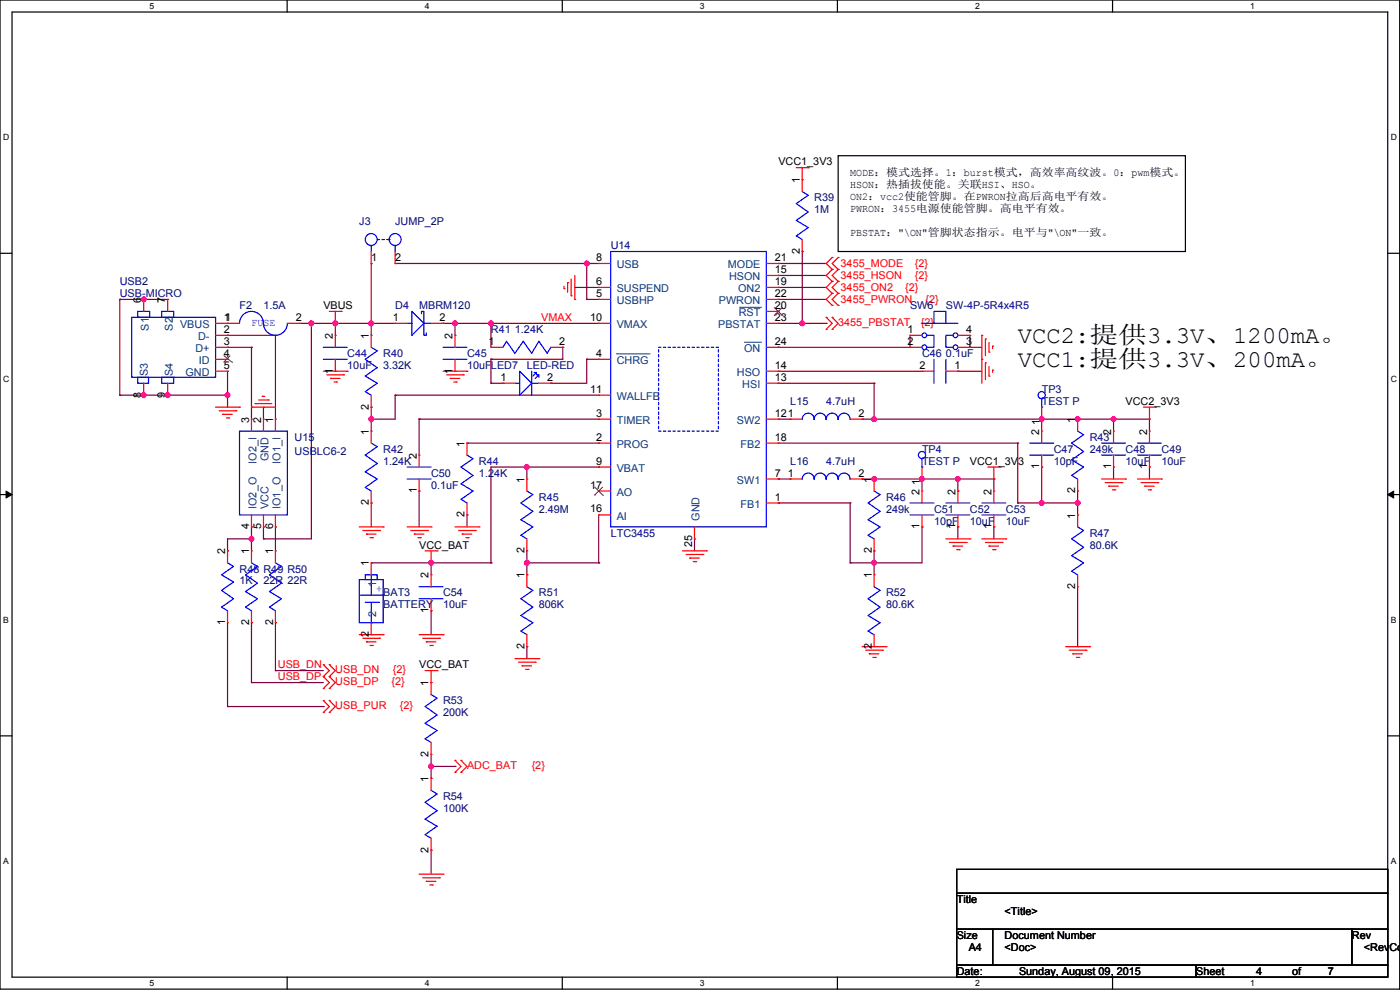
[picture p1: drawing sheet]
<svg xmlns="http://www.w3.org/2000/svg" width="297mm" height="210mm" viewBox="0 0 297 210" stroke-linecap="round" stroke-linejoin="round" font-family="sans-serif">
<path d="M0 0h296.9v209.8h-296.9zM2.6 2.6h291.8v204.7h-291.8z" fill="none" stroke="#000" stroke-width=".25"/>
<g fill="#fff">
<path d="M31.7 .3h1v2h-1z"/>
<path d="M31.7 207.5h1v2.1h-1z"/>
</g>
<path d="M60.9 0v2.6M60.9 207.3v2.5" fill="none" stroke="#000" stroke-width=".25"/>
<g fill="#fff">
<path d="M90.1 .3h1v2h-1z"/>
<path d="M90.1 207.5h1v2.1h-1z"/>
</g>
<path d="M119.3 0v2.6M119.3 207.3v2.5" fill="none" stroke="#000" stroke-width=".25"/>
<g fill="#fff">
<path d="M148.5 .3h1v2h-1z"/>
<path d="M148.5 207.5h1v2.1h-1z"/>
</g>
<path d="M177.7 0v2.6M177.7 207.3v2.5" fill="none" stroke="#000" stroke-width=".25"/>
<g fill="#fff">
<path d="M206.8 .3h1v2h-1z"/>
<path d="M206.8 207.5h1v2.1h-1z"/>
</g>
<path d="M236 0v2.6M236 207.3v2.5" fill="none" stroke="#000" stroke-width=".25"/>
<g fill="#fff">
<path d="M265.2 .3h1v2h-1z"/>
<path d="M265.2 207.5h1v2.1h-1z"/>
<path d="M.6 28.1h1.4v2.1h-1.4z"/>
<path d="M295 28.1h1.3v2.1h-1.3z"/>
<path d="M.6 79.3h1.4v2.1h-1.4z"/>
<path d="M295 79.3h1.3v2.1h-1.3z"/>
</g>
<path d="M0 53.7h2.6M294.4 53.7h2.5" fill="none" stroke="#000" stroke-width=".25"/>
<g fill="#fff">
<path d="M.6 130.5h1.3v2h-1.3z"/>
<path d="M295 130.5h1.2v2h-1.2z"/>
</g>
<path d="M0 104.9h2.6M294.4 104.9h2.5" fill="none" stroke="#000" stroke-width=".25"/>
<path d="M1.3 104.2l1.3 .7-1.3 .7zM294.4 104.9l1.3-.7v1.4z" fill="#000" stroke="#000" stroke-width=".21"/>
<g fill="#fff">
<path d="M.6 181.7h1.3v2h-1.3z"/>
<path d="M295 181.7h1.2v2h-1.2z"/>
</g>
<path d="M177.8 33h73.7v20.4h-73.7zM0 156.1h2.6M294.4 156.1h2.5M203 184.4h91.4v5.1h-91.4zM203 189.5h91.4v7.6h-91.4zM203 197.1h7.6v7.6h-7.6zM210.6 197.1h76.2v7.6h-76.2zM286.8 197.1h7.6v7.6h-7.6zM203 204.7h50.8v2.6h-50.8zM253.8 204.7h40.6v2.6h-40.6z" fill="none" stroke="#000" stroke-width=".25"/>
<g fill="none" stroke="#800040" stroke-width=".25">
<path d="M78.8 55.9h.1M78.8 55.9v15.2M83.8 55.9h.1M83.8 55.9h43.2M124.5 55.9h.1M124.5 55.9v7.6M165.1 55.9h.1M165.1 58.4h.1M165.1 55.9h10.2M165.1 58.4h10.2M170.2 53.4h.1M170.2 53.4v15.2"/>
<path d="M25.4 63.5h.1M25.4 63.5h10.2M25.4 63.5v20.3M30.5 63.5h.1M48.3 78.8h.1M48.3 71.1h.1M48.3 73.7h.1M48.3 78.8v7.6M48.3 71.1h10.1M48.3 73.7h5.1M53.4 73.7h.1M53.4 73.7v15.2"/>
<path d="M58.4 71.1h.1M58.4 71.1v17.8M63.5 68.6h20.3M66.1 68.6h.1M66.1 68.6v45.7h-10.2M71.1 68.6h.1M71.1 68.6v2.5M78.8 68.6h.1M94 68.6h.1M94 68.6h33M96.5 68.6h.1M96.5 68.6v2.5"/>
<path d="M104.2 76.2h.1M104.2 68.6h.1M104.2 68.6v5.1M104.2 76.2v5.1M119.4 73.7h.1M119.4 73.7v2.5h-15.2M121.9 61h.1M121.9 61h5.1M124.5 63.5h.1M124.5 76.2h.1M124.5 63.5h2.5M124.5 76.2v5.1h-7.6"/>
<path d="M124.5 76.2h2.5M165.1 61h.1M165.1 63.5h.1M165.1 73.7h.1M165.1 78.8h.1M165.1 61h10.2M165.1 63.5h10.2M165.1 68.6h10.2M165.1 73.7h28M165.1 78.8h30.5M170.2 68.6h.1M175.3 68.6h.1"/>
<path d="M193.1 73.7h.1M193.1 71.1v2.6M203.2 78.8h.1M203.2 78.8h5.1M205.8 73.7h.1M205.8 73.7h2.5M205.8 71.1v2.6M25.4 83.8h.1M25.4 83.8h22.9M30.5 83.8h.1M35.6 83.8h.1M48.3 83.8h.1"/>
<path d="M55.9 86.4h.1M55.9 86.4v2.5M78.8 88.9h.1M78.8 86.4h.1M78.8 86.4v5.1M83.8 83.8h.1M83.8 83.8h43.2M83.8 83.8v5.1h-5M88.9 88.9h.1M88.9 88.9h38.1M88.9 88.9v7.6M99.1 94h.1"/>
<path d="M99.1 94h27.9M104.2 81.3h.1M104.2 81.3h2.5M111.8 99.1h.1M111.8 99.1v2.5M116.9 81.3h.1M127 99.1h.1M127 99.1h-22.8v20.3M165.1 88.9h.1M165.1 81.3h.1M165.1 88.9h2.6M165.1 94h50.8"/>
<path d="M165.1 81.3h20.3M182.9 88.9h.1M182.9 88.9h61M185.4 81.3h.1M185.4 88.9h.1M185.4 81.3v7.6M215.9 94h.1M215.9 94v12.7M221 88.9h.1M221 99.1h.1M221 88.9v2.6M221 99.1v7.6"/>
<path d="M228.6 88.9h.1M236.2 88.9h.1M236.2 99.1h.1M236.2 88.9v2.6M236.2 99.1v2.5M243.9 88.9h.1M243.9 99.1h.1M243.9 88.9v2.6M243.9 99.1v2.5M48.3 116.9h.1M53.4 111.8h.1M53.4 114.3h.1"/>
<path d="M53.4 114.3h-5.1v2.6M53.4 111.8v5.1M55.9 114.3h.1M55.9 111.8h.1M55.9 111.8v2.5M58.4 111.8h.1M58.4 111.8v5.1M78.8 106.7h.1M78.8 119.4h.1M78.8 106.7v5.1M78.8 119.4h25.4M88.9 104.2h.1"/>
<path d="M88.9 104.2v7.6M91.5 119.4h.1M91.5 119.4v2.5M99.1 109.2h.1M99.1 109.2v2.6M104.2 119.4h.1M111.8 119.4h.1M111.8 119.4h15.2M111.8 116.9v5M127 119.4h.1M127 109.2v10.2M147.3 114.3h.1"/>
<path d="M147.3 114.3v2.6M165.1 101.6h.1M165.1 106.7h.1M165.1 106.7h15.3M165.1 101.6h2.6M180.4 106.7h.1M180.4 119.4h.1M180.4 106.7v12.7M182.9 101.6h.1M182.9 101.6h27.9M185.4 101.6h.1M185.4 116.9h.1"/>
<path d="M185.4 119.4h.1M185.4 116.9v5M195.6 101.6h.1M195.6 111.8h.1M195.6 111.8v7.6h-15.2M195.6 101.6v2.6M203.2 101.6h.1M203.2 111.8h.1M203.2 104.2h.1M203.2 101.6v2.6M203.2 111.8v2.5M210.8 101.6h.1"/>
<path d="M210.8 111.8h.1M210.8 101.6v2.6M210.8 111.8v2.5M215.9 106.7h.1M215.9 106.7h12.7M221 106.7h.1M228.6 109.2h.1M228.6 104.2h.1M228.6 104.2v5M48.3 132.1v17.8M53.4 132.1h.1M53.4 132.1v12.7"/>
<path d="M58.4 132.1h.1M58.4 132.1v10.2M91.5 129.6h.1M91.5 129.6v5M111.8 137.2h.1M111.8 121.9h.1M111.8 137.2v2.5M228.6 137.2h.1M228.6 124.5v12.7M48.3 149.9h.1M48.3 149.9h20.3M53.4 144.8h.1"/>
<path d="M53.4 144.8h15.2M58.4 142.3h.1M58.4 142.3h10.2M68.6 149.9h.1M91.5 162.6h.1M91.5 165.1h.1M91.5 160v5.1M91.5 162.6h5M96.5 162.6h.1M91.5 180.4h.1M91.5 180.4v5"/>
</g>
<g fill="#f0f" stroke="#f0f" stroke-width=".25">
<circle cx="30.5" cy="63.5" r=".5"/>
<circle cx="30.5" cy="83.8" r=".5"/>
<circle cx="48.3" cy="83.8" r=".5"/>
<circle cx="35.6" cy="83.8" r=".5"/>
<circle cx="78.7" cy="88.9" r=".5"/>
<circle cx="78.7" cy="68.6" r=".5"/>
<circle cx="71.1" cy="68.6" r=".5"/>
<circle cx="96.5" cy="68.6" r=".5"/>
<circle cx="91.4" cy="119.4" r=".5"/>
<circle cx="124.5" cy="55.9" r=".5"/>
<circle cx="228.6" cy="106.7" r=".5"/>
<circle cx="104.1" cy="68.6" r=".5"/>
<circle cx="111.8" cy="99.1" r=".5"/>
<circle cx="66" cy="68.6" r=".5"/>
<circle cx="53.3" cy="114.3" r=".5"/>
<circle cx="170.2" cy="68.6" r=".5"/>
<circle cx="195.6" cy="101.6" r=".5"/>
<circle cx="185.4" cy="101.6" r=".5"/>
<circle cx="228.6" cy="88.9" r=".5"/>
<circle cx="221" cy="88.9" r=".5"/>
<circle cx="185.4" cy="119.4" r=".5"/>
<circle cx="221" cy="106.7" r=".5"/>
<circle cx="185.4" cy="88.9" r=".5"/>
<circle cx="236.2" cy="88.9" r=".5"/>
<circle cx="91.4" cy="162.6" r=".5"/>
<circle cx="203.2" cy="101.6" r=".5"/>
<circle cx="111.8" cy="119.4" r=".5"/>
</g>
<g fill="none" stroke="#f00" stroke-width=".25">
<path d="M168.9 35.6h2.6M170.2 38.1h.1M170.2 35.6v5.1M171.5 35.6h.1M78.8 55.9h.1M78.8 53.4v2.5M83.8 55.9h.1M83.8 53.4v2.5M120.4 60h.1M120.4 60v2M121.2 59.2v3.5M121.9 58.4v5.1"/>
<path d="M127 55.9h.1M127 55.9h2.6M162.6 55.9h2.5M162.6 58.4h2.5M165.1 58.4h.1M165.1 55.9h.1M170.2 53.4h.1M170.2 50.8v2.6M176.5 54.6h.1M176.5 57.2h.1M176.5 59.7h.1M176.5 54.6l-1.2 1.3 1.2 1.3"/>
<path d="M176.5 57.2l-1.2 1.2 1.2 1.3M176.5 59.7l-1.2 1.3 1.2 1.2M177.8 57.2h.1M177.8 54.6h.1M177.8 59.7h.1M177.8 54.6l-1.3 1.3 1.3 1.3M177.8 57.2l-1.3 1.2 1.3 1.3M177.8 59.7l-1.3 1.3 1.3 1.2M30.5 63.5h.1M30.5 63.5v2.6M35.6 63.5h.1M35.6 63.5v2.6"/>
<path d="M45.7 78.8h2.6M45.7 68.6h5.1M45.7 71.1h2.6M45.7 73.7h2.6M45.7 76.2h2.6M48.3 68.6h.1M48.3 71.1h.1M48.3 73.7h.1M48.3 76.2h.1M48.3 78.8h.1M61 68.6h2.5M63.5 68.6h.1"/>
<path d="M68.6 78.8h5.1M69.4 79.5h3.5M69.9 66.1h2.5M71.1 68.6h.1M71.1 78.8h.1M71.1 71.1h.1M71.1 66.1v2.5M71.1 71.1v2.6M71.1 76.2v2.6M72.4 66.1h.1M72.9 79.5h.1M73.7 78.8h.1"/>
<path d="M78.8 71.1h.1M78.8 71.1v2.6M83.8 68.6h.1M83.8 68.6h2.6M91.5 68.6h2.5M94 68.6h.1M94 78.8h5.1M94.8 79.5h3.5M96.5 78.8h.1M96.5 71.1h.1M96.5 71.1v2.6M96.5 76.2v2.6"/>
<path d="M98.3 79.5h.1M99.1 78.8h.1M104.2 73.7h.1M104.2 73.7h2.5M116.9 73.7h2.5M119.4 73.7h.1M119.6 61.2h.1M119.6 60.7v.5M121.2 62.7h.1M121.9 63.5h.1M127 61h.1M127 63.5h.1"/>
<path d="M127 68.6h.1M127 76.2h.1M127 68.6h2.6M127 76.2h2.6M127 61h2.6M127 63.5h2.6M162.6 78.8h2.5M162.6 66.1h2.5M162.6 68.6h2.5M162.6 73.7h2.5M162.6 61h2.5M162.6 63.5h2.5"/>
<path d="M165.1 78.8h.1M165.1 73.7h.1M165.1 68.6h.1M165.1 66.1h.1M165.1 63.5h.1M165.1 61h.1M175.3 69.9h.1M175.3 67.3h.1M175.3 67.3l1.2 1.3-1.2 1.3M176.5 62.2h.1M176.5 64.8h.1M176.5 69.9h.1"/>
<path d="M176.5 67.3h.1M176.5 62.2l-1.2 1.3 1.2 1.3M176.5 67.3l1.3 1.3-1.3 1.3M177.8 62.2h.1M177.8 64.8h.1M177.8 62.2l-1.3 1.3 1.3 1.3M193.1 71.1h.1M193.1 73.7h.1M193.1 71.1h2.5M193.1 73.7h2.5M195.6 78.8h.1M195.6 78.8h2.5"/>
<path d="M200.7 78.8h2.5M203.2 78.8h.1M203.2 71.1h2.6M203.2 73.7h2.6M205.8 71.1h.1M205.8 73.7h.1M208.3 71.1h.1M208.3 76.2h.1M208.3 71.1v10.2M209.1 71.9h.1M209.1 77h.1M209.1 71.9v3.5"/>
<path d="M209.1 77v3.5M209.8 74.7h.1M209.8 79.8h.1M209.8 72.7v2M209.8 77.7v2.1M210.6 73.4h.1M210.6 78.5h.1M210.6 73.4v.5M210.6 78.5v.5M30.5 83.8h.1M30.5 81.3v2.5M35.6 83.8h.1"/>
<path d="M35.6 81.3v2.5M45.7 86.4h5.1M46.5 87.1h3.5M47.3 87.9h.1M47.3 87.9h2M48 88.7h.5M48.5 88.7h.1M50 87.1h.1M50.8 86.4h.1M53.4 86.4h.1M53.4 88.9h.1M53.4 86.4h5"/>
<path d="M53.4 88.9v2.6M54.1 85.6h.1M54.1 85.6h3.6M54.9 84.8h2M55.6 84.1h.1M55.6 84.1h.5M55.9 88.9h.1M55.9 88.9v2.6M56.9 84.8h.1M58.4 88.9h.1M58.4 88.9v2.6M70.1 80.3h.1"/>
<path d="M70.1 80.3h2M70.9 81h.5M71.4 81h.1M78.8 86.4h.1M78.8 91.5h.1M78.8 83.8v2.6M78.8 91.5v2.5M88.9 96.5h.1M88.9 96.5v2.6M95.5 80.3h.1M95.5 80.3h2M96.3 81h.5"/>
<path d="M96.8 81h.1M99.1 94h.1M99.1 94v2.5M106.7 81.3h.1M106.7 81.3h2.5M114.3 81.3h2.6M116.9 81.3h.1M127 83.8h.1M127 88.9h.1M127 94h.1M127 99.1h.1M127 99.1h2.6"/>
<path d="M127 83.8h2.6M127 88.9h2.6M127 94h2.6M162.6 88.9h2.5M162.6 94h2.5M162.6 81.3h2.5M165.1 94h.1M165.1 88.9h.1M165.1 81.3h.1M167.7 88.9h.1M167.7 88.9h2.5M180.4 88.9h2.5"/>
<path d="M182.9 88.9h.1M195.6 99.1v2.5M209.6 99.1h2.5M210.8 99.1v2.5M212.1 99.1h.1M221 99.1h.1M221 91.5h.1M221 88.9h.1M221 86.4v2.5M221 91.5v2.5M221 96.5v2.6M228.6 88.9h.1"/>
<path d="M228.6 88.9v2.6M236.2 99.1h.1M236.2 91.5h.1M236.2 91.5v2.5M236.2 96.5v2.6M242.6 86.4h2.5M243.9 88.9h.1M243.9 99.1h.1M243.9 91.5h.1M243.9 86.4v2.5M243.9 91.5v2.5M243.9 96.5v2.6"/>
<path d="M245.1 86.4h.1M48.3 116.9h.1M48.3 116.9v2.5M53.4 111.8h.1M53.4 116.9h.1M53.4 109.2v2.6M53.4 116.9v2.5M55.9 111.8h.1M55.9 109.2v2.6M58.4 111.8h.1M58.4 116.9h.1M58.4 109.2v2.6"/>
<path d="M58.4 116.9v2.5M76.2 111.8h5.1M77 112.5h3.5M77.7 113.3h.1M77.7 113.3h2.1M78.5 114.1h.5M78.8 106.7h.1M78.8 119.4h.1M78.8 104.2v2.5M78.8 119.4v2.5M79 114.1h.1M80.5 112.5h.1"/>
<path d="M81.3 111.8h.1M86.4 111.8h5.1M87.1 112.5h3.6M87.9 113.3h.1M87.9 113.3h2M88.7 114.1h.5M88.9 104.2h.1M88.9 101.6v2.6M89.2 114.1h.1M90.2 116.9h2.5M90.7 112.5h.1M91.5 111.8h.1"/>
<path d="M91.5 119.4h.1M91.5 116.9v2.5M92.7 116.9h.1M96.5 111.8h5.1M97.3 112.5h3.5M98.1 113.3h.1M98.1 113.3h2M98.8 114.1h.5M99.1 109.2h.1M99.1 106.7v2.5M99.3 114.1h.1M100.8 112.5h.1"/>
<path d="M101.6 111.8h.1M111.8 101.6h.1M111.8 116.9h.1M111.8 101.6v2.6M111.8 114.3v2.6M127 104.2h.1M127 109.2h.1M127 104.2h2.6M127 109.2h2.6M144.8 116.9h5.1M145.6 117.6h3.5M146.3 118.4h.1"/>
<path d="M146.3 118.4h2M147.1 119.1h.5M147.3 114.3h.1M147.3 111.8v2.5M147.6 119.1h.1M149.1 117.6h.1M149.9 116.9h.1M162.6 101.6h2.5M162.6 106.7h2.5M165.1 106.7h.1M165.1 101.6h.1M167.7 101.6h.1"/>
<path d="M167.7 101.6h2.5M180.4 101.6h2.5M182.9 101.6h.1M185.4 101.6h.1M185.4 116.9h.1M185.4 101.6v2.6M185.4 114.3v2.6M195.6 111.8h.1M195.6 104.2h.1M195.6 101.6h.1M195.6 104.2v2.5M195.6 109.2v2.6"/>
<path d="M200.7 114.3h5.1M201.4 115.1h3.6M202.2 115.8h.1M202.2 115.8h2M203 116.6h.5M203.2 111.8h.1M203.2 104.2h.1M203.2 104.2v2.5M203.2 109.2v2.6M203.5 116.6h.1M205 115.1h.1M205.8 114.3h.1"/>
<path d="M208.3 114.3h5.1M209.1 115.1h3.5M209.8 115.8h.1M209.8 115.8h2M210.6 116.6h.5M210.8 101.6h.1M210.8 111.8h.1M210.8 104.2h.1M210.8 104.2v2.5M210.8 109.2v2.6M211.1 116.6h.1M212.6 115.1h.1"/>
<path d="M213.4 114.3h.1M228.6 109.2h.1M228.6 104.2h.1M228.6 101.6v2.6M228.6 109.2v2.6M233.7 101.6h5.1M234.5 102.4h3.5M235.2 103.1h.1M235.2 103.1h2M236 103.9h.5M236.5 103.9h.1M238 102.4h.1"/>
<path d="M238.8 101.6h.1M241.3 101.6h5.1M242.1 102.4h3.5M242.8 103.1h.1M242.8 103.1h2.1M243.6 103.9h.5M244.1 103.9h.1M245.6 102.4h.1M246.4 101.6h.1M48.3 132.1h.1M48.3 129.6v2.5M53.4 132.1h.1"/>
<path d="M53.4 129.6v2.5M58.4 132.1h.1M58.4 129.6v2.5M76.2 134.6h5.1M77 135.4h3.5M77.7 136.2h.1M77.7 136.2h2.1M78.5 136.9h.5M78.8 134.6h.1M78.8 132.1v2.5M79 136.9h.1M80.5 135.4h.1"/>
<path d="M81.3 134.6h.1M88.9 134.6h5.1M89.7 135.4h3.5M90.4 136.2h.1M90.4 136.2h2.1M91.2 136.9h.5M91.5 129.6h.1M91.5 121.9h.1M91.5 121.9v2.6M91.5 127v2.6M91.7 136.9h.1M93.2 135.4h.1"/>
<path d="M94 134.6h.1M109.2 139.7h5.1M111.8 121.9h.1M111.8 137.2h.1M111.8 121.9v2.6M111.8 134.6v2.6M114.3 139.7h.1M182.9 137.2h5.1M183.7 137.9h3.5M184.4 138.7h.1M184.4 138.7h2M185.2 139.5h.5"/>
<path d="M185.4 121.9h.1M185.4 137.2h.1M185.4 121.9v2.6M185.4 134.6v2.6M185.7 139.5h.1M187.2 137.9h.1M188 137.2h.1M226.1 137.2h5.1M226.8 137.9h3.6M227.6 138.7h.1M227.6 138.7h2M228.4 139.5h.5"/>
<path d="M228.6 124.5h.1M228.6 121.9v2.6M228.9 139.5h.1M230.4 137.9h.1M231.2 137.2h.1M68.6 151.1h.1M68.6 148.6h.1M68.6 146.1h.1M68.6 143.5h.1M68.6 141h.1M68.6 148.6l1.3 1.3-1.3 1.2M68.6 143.5l1.3 1.3-1.3 1.3"/>
<path d="M68.6 141l1.3 1.3-1.3 1.2M69.9 151.1h.1M69.9 148.6h.1M69.9 146.1h.1M69.9 143.5h.1M69.9 141h.1M69.9 148.6l1.2 1.3-1.2 1.2M69.9 143.5l1.2 1.3-1.2 1.3M69.9 141l1.2 1.3-1.2 1.2M90.2 142.3h2.5M91.5 144.8h.1M91.5 142.3v5"/>
<path d="M91.5 157.5v2.5M92.7 142.3h.1M110 140.5h3.5M110.8 141.2h.1M110.8 141.2h2M111.5 142h.5M112 142h.1M113.5 140.5h.1M91.5 165.1h.1M91.5 160h.1M91.5 165.1v2.6M91.5 177.8v2.6"/>
<path d="M96.5 163.8h.1M96.5 161.3h.1M96.5 161.3l1.3 1.3-1.3 1.2M97.8 163.8h.1M97.8 161.3h.1M97.8 161.3l1.3 1.3-1.3 1.2M88.9 185.4h5.1M89.7 186.2h3.5M90.4 187h.1M90.4 187h2.1M91.2 187.7h.5M91.5 180.4h.1"/>
<path d="M91.7 187.7h.1M93.2 186.2h.1M94 185.4h.1"/>
</g>
<g fill="none" stroke="#00f" stroke-width=".25">
<path d="M78.8 52.1h.1M78.8 52.1v1.3M83.8 52.1h.1M83.8 52.1v1.3M129.6 53.4h33v58.4h-33zM170.2 40.7l1.3 .7-2.6 1.8 2.6 1.8-2.6 1.7 2.6 1.6-2.6 1.7 1.3 .8M28 67.3h17.7v12.7h-17.7zM29.2 66.1h2.6v1.2h-2.6zM34.3 66.1h2.5v1.2h-2.5zM50.8 68.6a2.53 2.53 0 0 1 2.5-2.5 2.53 2.53 0 0 1 2.6 2.5 2.54 2.54 0 0 0 2.5 2.5 2.54 2.54 0 0 0 2.6-2.5M68.6 76.2h5.1M68.6 73.7h5.1"/>
<path d="M78.8 73.7l1.2 .7-2.5 1.8 2.5 1.8-2.5 1.8 2.5 1.5-2.5 1.8 1.3 .7M86.4 68.6h1v-2.5l2.5 2.5M87.4 68.6v2.5l2.5-2.5M89.4 66.6v-.5h.5v5h.5v-.5M89.9 68.6h1.6M94 76.2h5.1M94 73.7h5.1M106.7 73.7l.8-1.3 1.7 2.5 1.8-2.5 1.8 2.5 1.5-2.5 1.8 2.5 .8-1.2M112.8 78.8v5M113.3 79h.5v.5h.5v.5M113.8 79l-.8 .8M114.3 79.5l-.8 .8"/>
<path d="M195.6 68.6h7.6M196.6 71.1h1.5v2.6h-1.5M198.1 68.6v-2.5h2.6v2.5M198.1 76.2v5.1M200.7 76.2v5.1M202.2 71.1h-1.5v2.6h1.5M29.2 80h2.3v1.3h-2.3zM34.3 80h2.5v1.3h-2.5zM50.8 91.5h10.2v17.7h-10.2zM78.8 94l1.2 .8-2.5 1.7 2.5 1.8-2.5 1.8 2.5 1.5-2.5 1.8 1.3 .8M86.4 99.1h5.1M99.1 96.5l1.2 .8-2.5 1.8 2.5 1.7-2.5 1.8 2.5 1.6-2.5 1.7 1.3 .8"/>
<path d="M109.2 81.3h1v-2.5l2.6 2.5M110.2 81.3v2.5l2.6-2.5M112.8 81.3h1.5M170.2 88.9a1.26 1.26 0 0 1 1.3-1.3 1.26 1.26 0 0 1 1.2 1.3 1.26 1.26 0 0 1 1.3-1.3 1.26 1.26 0 0 1 1.3 1.3 1.26 1.26 0 0 1 1.2-1.3 1.26 1.26 0 0 1 1.3 1.3M177.8 88.9a1.26 1.26 0 0 1 1.3-1.3 1.26 1.26 0 0 1 1.2 1.3M195.6 99.1h.1M195.6 97.3v1.8M218.5 96.5h5M218.5 94h5M221 86.4h.1M221 84.6v1.8M228.6 91.5l1.3 .7-2.6 1.8 2.6 1.8-2.6 1.7 2.6 1.6-2.6 1.7 1.3 .8"/>
<path d="M233.7 96.5h5.1M233.7 94h5.1M241.3 96.5h5.1M241.3 94h5.1M48.3 119.4l1.2 .8-2.5 1.7 2.5 1.6-2.5 1.7 2.5 1.8-2.5 1.8 1.3 .8M53.4 119.4l1.2 .8-2.5 1.7 2.5 1.8-2.5 1.8 2.5 1.5-2.5 1.8 1.3 .8M58.4 119.4l1.3 .8-2.5 1.7 2.5 1.8-2.5 1.8 2.5 1.5-2.5 1.8 1.2 .8M86.4 101.6h5.1M111.8 104.2l1.2 .7-2.5 1.8 2.5 1.8-2.5 1.7 2.5 1.6-2.5 1.7 1.3 .8M170.2 101.6a1.26 1.26 0 0 1 1.3-1.3 1.26 1.26 0 0 1 1.2 1.3 1.26 1.26 0 0 1 1.3-1.3 1.26 1.26 0 0 1 1.3 1.3 1.26 1.26 0 0 1 1.2-1.3 1.26 1.26 0 0 1 1.3 1.3M177.8 101.6a1.26 1.26 0 0 1 1.3-1.3 1.26 1.26 0 0 1 1.2 1.3M185.4 104.2l1.3 .7-2.5 1.8 2.5 1.8-2.5 1.7 2.5 1.6-2.5 1.7 1.2 .8"/>
<path d="M193.1 109.2h5M193.1 106.7h5M200.7 109.2h5.1M200.7 106.7h5.1M208.3 109.2h5.1M208.3 106.7h5.1M228.6 111.8l1.3 .7-2.6 1.8 2.6 1.8-2.6 1.8 2.6 1.5-2.6 1.8 1.3 .7M76.2 122.9h5.1v9.2h-5.1zM76.5 126.2h4.8M77.5 121.9h2.5v1h-2.5zM77.5 127.8h2.8M78.8 132.1h.1"/>
<path d="M78.8 121.9h.1M78.8 121.9v4.3M78.8 127.8v4.3M80.3 127.8h.1M81.3 126.2h.1M88.9 127h5.1M88.9 124.5h5.1M111.8 124.5l1.2 .7-2.5 1.8 2.5 1.8-2.5 1.8 2.5 1.5-2.5 1.8 1.3 .7M185.4 124.5l1.3 .7-2.5 1.8 2.5 1.8-2.5 1.8 2.5 1.5-2.5 1.8 1.2 .7M91.5 147.3l1.2 .8-2.5 1.8 2.5 1.7-2.5 1.8 2.5 1.6-2.5 1.7 1.3 .8M91.5 167.7l1.2 .7-2.5 1.8 2.5 1.8-2.5 1.7 2.5 1.6-2.5 1.7 1.3 .8"/>
<circle cx="78.7" cy="50.8" r="1.26"/>
<circle cx="83.8" cy="50.8" r="1.26"/>
<circle cx="196.1" cy="73.7" r=".5"/>
<circle cx="196.1" cy="71.1" r=".5"/>
<circle cx="202.7" cy="73.7" r=".5"/>
<circle cx="202.7" cy="71.1" r=".5"/>
<circle cx="195.6" cy="96.5" r=".76"/>
<circle cx="221" cy="83.8" r=".76"/>
</g>
<path d="M80 50.8h2.6M82.6 50.8h.1M139.7 73.7h12.7v17.8h-12.7z" fill="none" stroke="#00f" stroke-width=".25" stroke-dasharray=".5 .5"/>
<path d="M47.4 76.8h.1M47.4 75.4l1.8 1.4M48.9 75.4l-1.5 1.4M49.2 76.8h.1M164.2 66.9h.1M164.2 65.2l1.8 1.7M166 66.9h.1M166 65.2l-1.8 1.7M126.1 105h.1M126.1 103.3l1.8 1.7M127.9 105h.1M127.9 103.3l-1.8 1.7" fill="none" stroke="#804000" stroke-width=".21"/>
<path d="M130.7 75.1h7.1M137.8 75.1h.1M156.8 65.2h4.6M157.9 72.6h3.5M161.4 72.6h.1M161.4 65.2h.1" fill="none" stroke="#004080" stroke-width=".21"/>
<g font-size="5.1">
<text x="215.9" y="72.8">VCC2:提供3.3V、1200mA。</text>
<text x="215.9" y="77.9">VCC1:提供3.3V、200mA。</text>
</g>
<g font-size="2.3">
<text x="165.1" y="35.1">VCC1_3V3</text>
<text x="169.7" y="38.9" transform="rotate(-90 169.7 38.9)">1</text>
<text x="180.4" y="37.4">MODE：模式选择。1：burst模式，高效率高纹波。0：pwm模式。</text>
<text x="180.4" y="39.9">HSON：热插拔使能。关联HSI、HSO。</text>
<text x="180.4" y="42.5">ON2：vcc2使能管脚。在PWRON拉高后高电平有效。</text>
<text x="180.4" y="45">PWRON：3455电源使能管脚。高电平有效。</text>
<text x="169.7" y="53.9" transform="rotate(-90 169.7 53.9)">2</text>
<text x="180.4" y="50.1">PBSTAT：&quot;\ON&quot;管脚状态指示。电平与&quot;\ON&quot;一致。</text>
<text x="78.8" y="55.4">1</text>
<text x="83.8" y="55.4">2</text>
<text x="126.5" y="55.4">8</text>
<text x="164.4" y="57.9">15</text>
<text x="164.4" y="55.4">21</text>
<text x="30" y="64.3" transform="rotate(-90 30 64.3)">6</text>
<text x="35.1" y="64.3" transform="rotate(-90 35.1 64.3)">7</text>
<text x="68.6" y="65.6">VBUS</text>
<text x="126.5" y="60.5">6</text>
<text x="126.5" y="63">5</text>
<text x="164.4" y="65.5">20</text>
<text x="164.4" y="63">22</text>
<text x="164.4" y="60.5">19</text>
<text x="47.5" y="68.1">1</text>
<text x="47.5" y="70.6">2</text>
<text x="62.8" y="68.1">2</text>
<text x="70.6" y="71.9" transform="rotate(-90 70.6 71.9)">2</text>
<text x="78.2" y="71.9" transform="rotate(-90 78.2 71.9)">1</text>
<text x="83.3" y="68.1">1</text>
<text x="93.2" y="68.1">2</text>
<text x="96" y="71.9" transform="rotate(-90 96 71.9)">2</text>
<text x="125.2" y="68.1">10</text>
<text x="164.4" y="68.1">23</text>
<text x="192.5" y="70.6">1</text>
<text x="205" y="70.6">4</text>
<text x="47.5" y="73.2">3</text>
<text x="47.5" y="75.7">4</text>
<text x="103.6" y="73.2">1</text>
<text x="118.6" y="73.2">2</text>
<text x="126.5" y="75.7">4</text>
<text x="164.4" y="73.2">24</text>
<text x="192.5" y="73.2">2</text>
<text x="205" y="73.2">3</text>
<text x="47.5" y="78.2">5</text>
<text x="70.6" y="79.3" transform="rotate(-90 70.6 79.3)">1</text>
<text x="96" y="79.3" transform="rotate(-90 96 79.3)">1</text>
<text x="106.2" y="80.8">1</text>
<text x="116.1" y="80.8">2</text>
<text x="125.2" y="83.3">11</text>
<text x="164.4" y="80.8">13</text>
<text x="164.4" y="78.2">14</text>
<text x="195.1" y="78.2">2</text>
<text x="202.5" y="78.2">1</text>
<text x="30" y="84.4" transform="rotate(-90 30 84.4)">8</text>
<text x="35.1" y="84.4" transform="rotate(-90 35.1 84.4)">9</text>
<text x="52.8" y="89.7" transform="rotate(-90 52.8 89.7)">3</text>
<text x="55.4" y="89.7" transform="rotate(-90 55.4 89.7)">2</text>
<text x="57.9" y="89.7" transform="rotate(-90 57.9 89.7)">1</text>
<text x="78.2" y="86.9" transform="rotate(-90 78.2 86.9)">2</text>
<text x="126.5" y="88.4">3</text>
<text x="164.4" y="88.4">121</text>
<text x="182.1" y="88.4">2</text>
<text x="228.1" y="89.7" transform="rotate(-90 228.1 89.7)">1</text>
<text x="238.8" y="85.9">VCC2_3V3</text>
<text x="78.2" y="92.2" transform="rotate(-90 78.2 92.2)">1</text>
<text x="98.6" y="94.8" transform="rotate(-90 98.6 94.8)">1</text>
<text x="126.5" y="93.5">2</text>
<text x="164.4" y="93.5">18</text>
<text x="220.5" y="92.2" transform="rotate(-90 220.5 92.2)">2</text>
<text x="220.6" y="90.2" transform="rotate(-90 220.6 90.2)">1</text>
<text x="235.7" y="92.2" transform="rotate(-90 235.7 92.2)">2</text>
<text x="243.3" y="92.2" transform="rotate(-90 243.3 92.2)">2</text>
<text x="88.4" y="97.3" transform="rotate(-90 88.4 97.3)">2</text>
<text x="126.5" y="98.6">9</text>
<text x="164.4" y="101.1">7</text>
<text x="167.1" y="101.1">1</text>
<text x="182.1" y="101.1">2</text>
<text x="205.8" y="98.6">VCC1_3V3</text>
<text x="220.5" y="99.6" transform="rotate(-90 220.5 99.6)">1</text>
<text x="235.7" y="99.6" transform="rotate(-90 235.7 99.6)">1</text>
<text x="243.3" y="99.6" transform="rotate(-90 243.3 99.6)">1</text>
<text x="78.2" y="107.2" transform="rotate(-90 78.2 107.2)">2</text>
<text x="88.4" y="104.7" transform="rotate(-90 88.4 104.7)">1</text>
<text x="111.3" y="102.4" transform="rotate(-90 111.3 102.4)">1</text>
<text x="125.2" y="103.6">17</text>
<text x="164.4" y="106.2">1</text>
<text x="184.9" y="102.4" transform="rotate(-90 184.9 102.4)">1</text>
<text x="195.1" y="104.9" transform="rotate(-90 195.1 104.9)">2</text>
<text x="195.2" y="102.9" transform="rotate(-90 195.2 102.9)">1</text>
<text x="202.7" y="104.9" transform="rotate(-90 202.7 104.9)">2</text>
<text x="210.3" y="104.9" transform="rotate(-90 210.3 104.9)">2</text>
<text x="228.1" y="104.7" transform="rotate(-90 228.1 104.7)">2</text>
<text x="52.8" y="112.3" transform="rotate(-90 52.8 112.3)">4</text>
<text x="55.4" y="112.3" transform="rotate(-90 55.4 112.3)">5</text>
<text x="57.9" y="112.3" transform="rotate(-90 57.9 112.3)">6</text>
<text x="98.6" y="109.7" transform="rotate(-90 98.6 109.7)">2</text>
<text x="125.2" y="108.7">16</text>
<text x="195.1" y="112.3" transform="rotate(-90 195.1 112.3)">1</text>
<text x="202.7" y="112.3" transform="rotate(-90 202.7 112.3)">1</text>
<text x="210.3" y="112.3" transform="rotate(-90 210.3 112.3)">1</text>
<text x="228.1" y="110" transform="rotate(-90 228.1 110)">1</text>
<text x="47.8" y="117.6" transform="rotate(-90 47.8 117.6)">2</text>
<text x="52.8" y="117.6" transform="rotate(-90 52.8 117.6)">1</text>
<text x="57.9" y="117.6" transform="rotate(-90 57.9 117.6)">1</text>
<text x="88.9" y="116.4">VCC_BAT</text>
<text x="111.3" y="117.4" transform="rotate(-90 111.3 117.4)">2</text>
<text x="146.8" y="116.1" transform="rotate(-90 146.8 116.1)">25</text>
<text x="184.9" y="117.4" transform="rotate(-90 184.9 117.4)">2</text>
<text x="78.2" y="120.2" transform="rotate(-90 78.2 120.2)">1</text>
<text x="90.9" y="122.7" transform="rotate(-90 90.9 122.7)">2</text>
<text x="111.3" y="122.7" transform="rotate(-90 111.3 122.7)">1</text>
<text x="184.9" y="122.7" transform="rotate(-90 184.9 122.7)">1</text>
<text x="228.1" y="125" transform="rotate(-90 228.1 125)">2</text>
<text x="90.9" y="130.1" transform="rotate(-90 90.9 130.1)">1</text>
<text x="47.8" y="132.6" transform="rotate(-90 47.8 132.6)">1</text>
<text x="52.8" y="132.6" transform="rotate(-90 52.8 132.6)">2</text>
<text x="57.9" y="132.6" transform="rotate(-90 57.9 132.6)">2</text>
<text x="78.2" y="135.1" transform="rotate(-90 78.2 135.1)">2</text>
<text x="111.3" y="137.7" transform="rotate(-90 111.3 137.7)">2</text>
<text x="184.9" y="137.7" transform="rotate(-90 184.9 137.7)">2</text>
<text x="88.9" y="141.8">VCC_BAT</text>
<text x="90.9" y="145.6" transform="rotate(-90 90.9 145.6)">1</text>
<text x="90.9" y="160.5" transform="rotate(-90 90.9 160.5)">2</text>
<text x="90.9" y="165.9" transform="rotate(-90 90.9 165.9)">1</text>
<text x="90.9" y="180.9" transform="rotate(-90 90.9 180.9)">2</text>
<text x="203" y="191.5">Title</text>
<text x="213.1" y="194.1">&lt;Title&gt;</text>
<text x="203" y="199.2">Size</text>
<text x="205.5" y="201.7">A4</text>
<text x="213.1" y="199.2">Document Number</text>
<text x="213.1" y="201.7">&lt;Doc&gt;</text>
<text x="286.8" y="199.2">Rev</text>
<text x="289.3" y="201.7">&lt;RevCod</text>
<text x="203" y="206.8">Date:</text>
<text x="216.2" y="206.8">Sunday, August 09, 2015</text>
<text x="253.8" y="206.8">Sheet</text>
<text x="266.5" y="206.8">4</text>
<text x="274.1" y="206.8">of</text>
<text x="281.7" y="206.8">7</text>
</g>
<g font-size="2.3" fill="#000080">
<text x="76.2" y="47.8">J3</text>
<text x="83.8" y="47.8">JUMP_2P</text>
<text x="172.7" y="42.7">R39</text>
<text x="172.7" y="45.2">1M</text>
<text x="129.6" y="52.9">U14</text>
<text x="25.4" y="60.5">USB2</text>
<text x="25.4" y="63">USB-MICRO</text>
<text x="50.8" y="65.6">F2</text>
<text x="55.9" y="65.6">1.5A</text>
<text x="83.8" y="65.6">D4</text>
<text x="88.9" y="65.6">MBRM120</text>
<text x="193.1" y="65.6">SW6</text>
<text x="200.7" y="65.6">SW-4P-5R4x4R5</text>
<text x="104.2" y="70.6">R41</text>
<text x="109.2" y="70.6">1.24K</text>
<text x="73.7" y="75.7">C44</text>
<text x="81.3" y="75.7">R40</text>
<text x="99.1" y="75.7">C45</text>
<text x="195.6" y="75.7">C46</text>
<text x="200.7" y="75.7">0.1uF</text>
<text x="73.7" y="78.3">10uF</text>
<text x="81.3" y="78.3">3.32K</text>
<text x="99.1" y="78.3">10uF</text>
<text x="104.2" y="78.3">LED7</text>
<text x="111.8" y="78.3">LED-RED</text>
<text x="221" y="83.3">TP3</text>
<text x="167.7" y="85.9">L15</text>
<text x="175.3" y="85.9">4.7uH</text>
<text x="221" y="85.9">TEST P</text>
<text x="62.5" y="93.5">U15</text>
<text x="231.2" y="93.5">R43</text>
<text x="62.5" y="96.6">USBLC6-2</text>
<text x="81.3" y="96">R42</text>
<text x="81.3" y="98.6">1.24K</text>
<text x="91.5" y="101.1">C50</text>
<text x="101.6" y="98.6">R44</text>
<text x="101.6" y="101.1">1.24K</text>
<text x="167.7" y="98.6">L16</text>
<text x="175.3" y="98.6">4.7uH</text>
<text x="195.6" y="96">TP4</text>
<text x="195.6" y="98.6">TEST P</text>
<text x="223.5" y="96">C47</text>
<text x="223.5" y="98.6">10pF</text>
<text x="231.2" y="96">249k</text>
<text x="238.8" y="96">C48</text>
<text x="238.8" y="98.6">10uF</text>
<text x="246.4" y="96">C49</text>
<text x="246.4" y="98.6">10uF</text>
<text x="91.5" y="103.7">0.1uF</text>
<text x="114.3" y="106.2">R45</text>
<text x="188" y="106.2">R46</text>
<text x="114.3" y="108.7">2.49M</text>
<text x="129.6" y="113.8">LTC3455</text>
<text x="188" y="108.7">249k</text>
<text x="198.1" y="108.7">C51</text>
<text x="198.1" y="111.3">10pF</text>
<text x="205.8" y="108.7">C52</text>
<text x="205.8" y="111.3">10uF</text>
<text x="213.4" y="108.7">C53</text>
<text x="213.4" y="111.3">10uF</text>
<text x="231.2" y="113.8">R47</text>
<text x="231.2" y="116.4">80.6K</text>
<text x="50.8" y="121.4">R48 R49 R50</text>
<text x="50.8" y="124">1K</text>
<text x="55.9" y="124">22R 22R</text>
<text x="81.3" y="126.5">BAT3</text>
<text x="81.3" y="129.1">BATTERY</text>
<text x="94" y="126.5">C54</text>
<text x="94" y="129.1">10uF</text>
<text x="114.3" y="126.5">R51</text>
<text x="114.3" y="129.1">806K</text>
<text x="188" y="126.5">R52</text>
<text x="188" y="129.1">80.6K</text>
<text x="94" y="149.4">R53</text>
<text x="94" y="151.9">200K</text>
<text x="94" y="169.7">R54</text>
<text x="94" y="172.2">100K</text>
</g>
<g font-size="2.3" fill="#004080">
<text x="130.8" y="56.9">USB</text>
<text x="154.4" y="56.9">MODE</text>
<text x="154.7" y="59.5">HSON</text>
<text x="130.8" y="62">SUSPEND</text>
<text x="130.8" y="64.5">USBHP</text>
<text x="152.5" y="64.5">PWRON</text>
<text x="156.6" y="62">ON2</text>
<text x="31.6" y="70.1" transform="rotate(-90 31.6 70.1)">S1</text>
<text x="36.6" y="70.1" transform="rotate(-90 36.6 70.1)">S2</text>
<text x="38.2" y="69.6">VBUS</text>
<text x="130.8" y="69.6">VMAX</text>
<text x="152.4" y="69.6">PBSTAT</text>
<text x="156.7" y="67.1">RST</text>
<text x="41.5" y="74.7">D+</text>
<text x="42" y="72.2">D-</text>
<text x="42.2" y="77.2">ID</text>
<text x="130.8" y="77.2">CHRG</text>
<text x="157.9" y="74.7">ON</text>
<text x="31.3" y="79.8" transform="rotate(-90 31.3 79.8)">S3</text>
<text x="36.7" y="79.8" transform="rotate(-90 36.7 79.8)">S4</text>
<text x="39.4" y="79.8">GND</text>
<text x="156.3" y="79.8">HSO</text>
<text x="157.5" y="82.3">HSI</text>
<text x="130.8" y="84.9">WALLFB</text>
<text x="130.8" y="89.9">TIMER</text>
<text x="156.3" y="89.9">SW2</text>
<text x="130.8" y="95">PROG</text>
<text x="157.1" y="95">FB2</text>
<text x="54.4" y="98.3" transform="rotate(-90 54.4 98.3)">IO2_I</text>
<text x="57" y="97.8" transform="rotate(-90 57 97.8)">GND</text>
<text x="59.5" y="98.3" transform="rotate(-90 59.5 98.3)">IO1_I</text>
<text x="130.8" y="100.1">VBAT</text>
<text x="54.4" y="108" transform="rotate(-90 54.4 108)">IO2_O</text>
<text x="57" y="108" transform="rotate(-90 57 108)">VCC</text>
<text x="59.5" y="108" transform="rotate(-90 59.5 108)">IO1_O</text>
<text x="130.8" y="105.2">AO</text>
<text x="156.3" y="102.6">SW1</text>
<text x="157.1" y="107.7">FB1</text>
<text x="130.8" y="110.3">AI</text>
<text x="148.4" y="110.5" transform="rotate(-90 148.4 110.5)">GND</text>
<text x="79.8" y="124.5" transform="rotate(-90 79.8 124.5)">1</text>
<text x="79.8" y="130.8" transform="rotate(-90 79.8 130.8)">2</text>
</g>
<g font-size="2.3" fill="#f00">
<text x="178.3" y="56.7">3455_MODE</text>
<text x="178.3" y="59.2">3455_HSON</text>
<text x="194.1" y="56.7">{2}</text>
<text x="194.1" y="59.2">{2}</text>
<text x="178.3" y="61.8">3455_ON2</text>
<text x="178.3" y="64.3">3455_PWRON</text>
<text x="192" y="61.8">{2}</text>
<text x="196.4" y="64.3">{2}</text>
<text x="114.8" y="68.1">VMAX</text>
<text x="177.8" y="69.1">3455_PBSTAT</text>
<text x="195.3" y="69.1">{2}</text>
<text x="58.9" y="141.7">USB_DN</text>
<text x="71.1" y="142.8">USB_DN</text>
<text x="83.3" y="142.8">{2}</text>
<text x="58.9" y="144.2">USB_DP</text>
<text x="71.1" y="145.3">USB_DP</text>
<text x="83.1" y="145.3">{2}</text>
<text x="71.1" y="150.4">USB_PUR</text>
<text x="84.9" y="150.4">{2}</text>
<text x="99.1" y="163.1">ADC_BAT</text>
<text x="112.8" y="163.1">{2}</text>
</g>
<g font-size="2.3" fill="#00f">
<text x="53.4" y="69.1">FUSE</text>
<text x="79.8" y="125.5">+</text>
</g>
<g font-size="1.8">
<text x="31.7" y="1.9">5</text>
<text x="90.1" y="1.9">4</text>
<text x="148.5" y="1.9">3</text>
<text x="206.8" y="1.9">2</text>
<text x="265.2" y="1.9">1</text>
<text x=".6" y="29.8">D</text>
<text x="295" y="29.8">D</text>
<text x=".6" y="81">C</text>
<text x="295" y="81">C</text>
<text x=".6" y="132.1">B</text>
<text x="295" y="132.1">B</text>
<text x=".6" y="183.3">A</text>
<text x="295" y="183.3">A</text>
<text x="31.7" y="209.2">5</text>
<text x="90.1" y="209.2">4</text>
<text x="148.5" y="209.2">3</text>
<text x="206.8" y="209.2">2</text>
<text x="265.2" y="209.2">1</text>
</g>
</svg>
